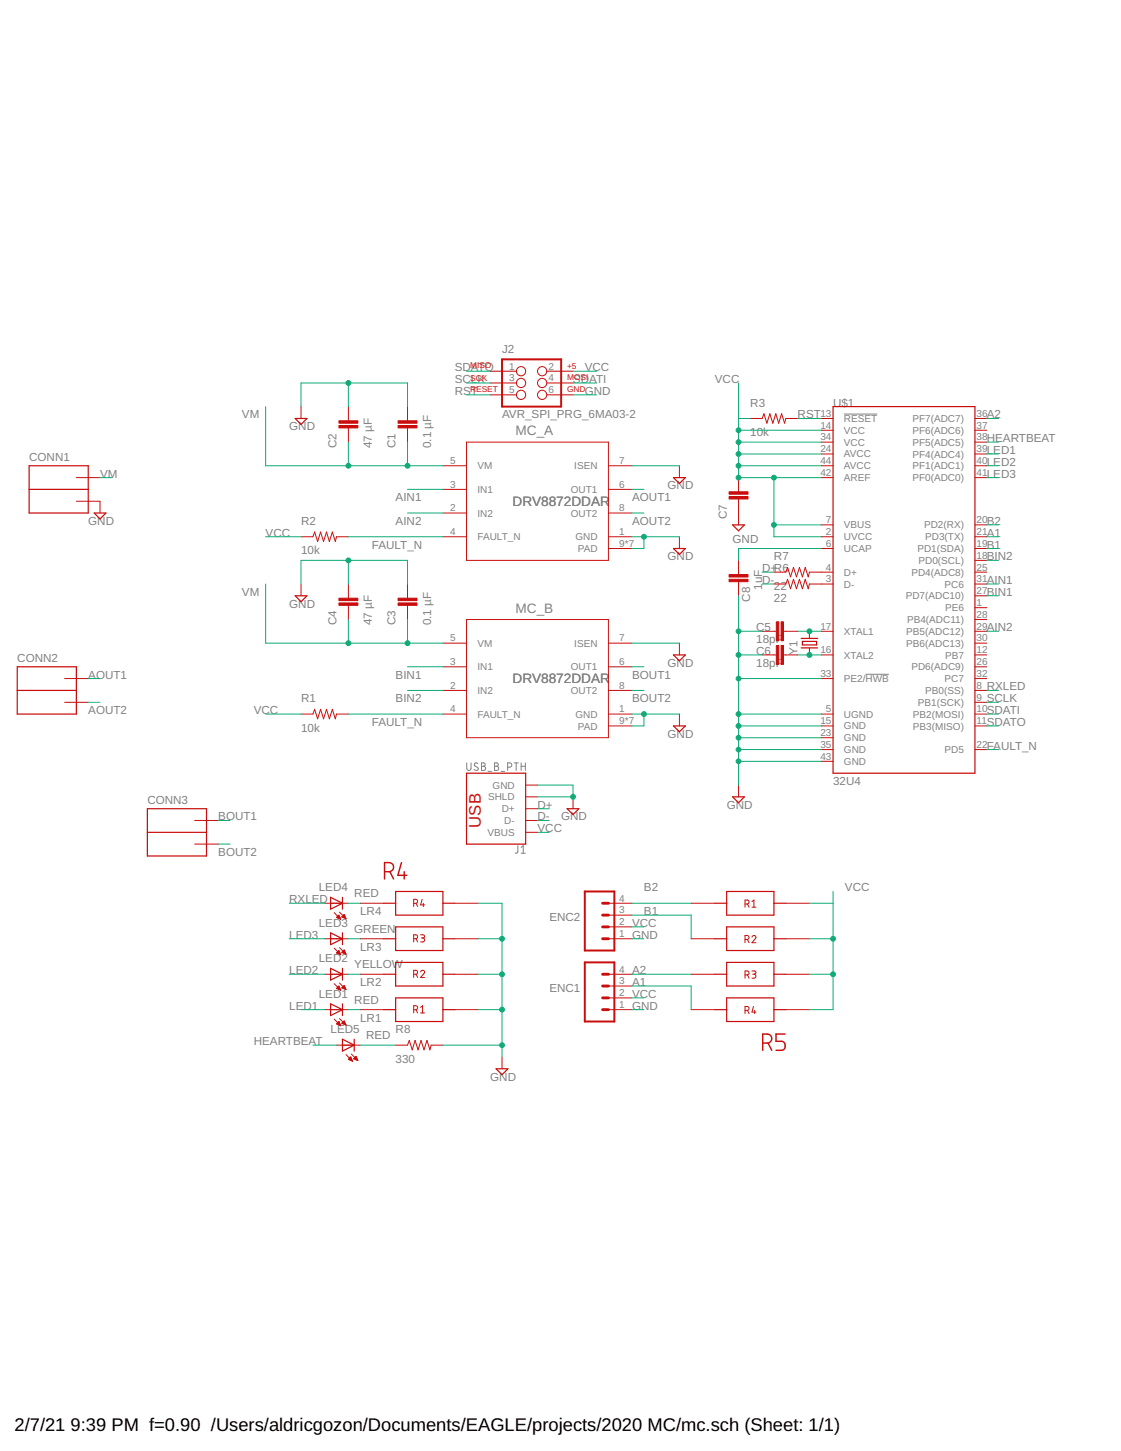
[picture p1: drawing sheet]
<svg xmlns="http://www.w3.org/2000/svg" width="216mm" height="279mm" viewBox="0 0 216 279" stroke-linecap="round" stroke-linejoin="round" font-family="sans-serif">
<g fill="none" stroke="#808080" stroke-width=".19">
<path d="M162.5 79.7h6.5M166.7 129.8h4.5M89.9 146.9v1.1a.41 .41 0 0 0 .4 .4 .41 .41 0 0 0 .4-.4v-1.1M92 147a.37 .37 0 0 0-.5-.1 .37 .37 0 0 0-.1 .5l.6 .4a.4 .4 0 0 1-.1 .6 .4 .4 0 0 1-.6-.2M92.7 146.9l.7 .1 .1 .3-.4 .3a.4 .4 0 0 1 .4 .4 .4 .4 0 0 1-.4 .4h-.4zM92.7 147.6h.4M94 148.5h.7M95.2 146.9l.7 .1 .1 .3-.3 .3a.4 .4 0 0 1 .4 .4 .4 .4 0 0 1-.4 .4h-.5zM95.2 147.6h.5M96.5 148.5h.7M97.8 147.7h.4a.41 .41 0 0 0 .4-.4 .41 .41 0 0 0-.4-.4h-.4v1.5M99 146.9h.8"/>
<path d="M99.4 146.9v1.5M100.4 147.6h.8M100.4 146.9v1.5M101.2 146.9v1.5M99.7 162.8v1.3l-.4 .2M100.4 164.3h.8M100.4 163.2l.4-.4v1.5"/>
</g>
<g fill="none" stroke="#c90d0c" stroke-width=".19">
<path d="M58 78.3v2.3M67.1 78.3v2.7M78.5 78.3v2.7M94.4 71.5h5.1M94.4 73.7h5.1M94.4 76h5.1M105.3 71.5h5.1M105.3 73.7h5.1M105.3 76h5.1M14.7 96.5h4.6v2.3M14.7 92h4.6M67.1 82.4v2.7"/>
<path d="M78.5 82.4v2.7M85.3 98.8h4.6M85.3 94.2h4.6M85.3 89.7h4.6M89.9 85.1h27.3v22.8h-27.3zM117.2 98.8h4.5M117.2 94.2h4.5M117.2 89.7h4.5M130.9 89.7v2.3M142.2 92v2.7M142.2 96.1v5M144.5 80.6h2.3l.3-.9 .6 1.8 .6-1.8 .5 1.8 .6-1.8 .6 1.8 .5-1.8 .6 1.8 .2-.9h2.3"/>
<path d="M158.2 89.7h2.2M158.2 85.1h2.2M158.2 80.6h2.2M158.2 92h2.2M158.2 87.4h2.2M158.2 82.8h2.2M187.8 89.7h2.3M187.8 85.1h2.3M187.8 80.6h2.3M187.8 92h2.3M187.8 87.4h2.3M187.8 82.8h2.3"/>
<path d="M58 103.4h2.3l.3-1 .6 1.9 .5-1.9 .6 1.9 .6-1.9 .5 1.9 .6-1.9 .6 1.9 .2-.9h2.3M58 112.5v2.2M67.1 112.5v2.7M67.1 116.5v2.8M78.5 112.5v2.7M78.5 116.5v2.8M85.3 103.4h4.6M89.9 119.3h27.3v22.7h-27.3zM117.2 103.4h4.5M117.2 105.6h4.5M130.9 103.4v2.2M142.2 107.9v2.7"/>
<path d="M142.2 112v2.7M149.1 112.5h2.2l.4-1 .6 1.9 .5-1.9 .6 1.9 .6-1.9 .5 1.9 .6-1.9 .6 1.9 .2-.9h4.5M149.1 110.2h2.2l.4-.9 .6 1.8 .5-1.8 .6 1.8 .6-1.8 .5 1.8 .6-1.8 .6 1.8 .2-.9h4.5M158.2 103.4h2.2M158.2 105.6h2.2M158.2 101.1h2.2M187.8 103.4h2.3M187.8 105.6h2.3M187.8 107.9h2.3M187.8 119.3h2.3M187.8 112.5h2.3M187.8 110.2h2.3"/>
<path d="M187.8 101.1h2.3M187.8 114.7h2.3M187.8 117h2.3M12.4 130.7h4.6M12.4 135.2h4.6M58 137.5h2.3l.3-.9 .6 1.8 .5-1.8 .6 1.8 .6-1.8 .5 1.8 .6-1.8 .6 1.8 .2-.9h2.3M85.3 137.5h4.6M85.3 132.9h4.6M85.3 128.4h4.6M85.3 123.8h4.6M117.2 137.5h4.5M117.2 132.9h4.5"/>
<path d="M117.2 128.4h4.5M117.2 123.8h4.5M117.2 139.8h4.5M130.9 123.8v2.3M130.9 137.5v2.3M146.8 121.6h2.7M146.8 126.1h2.7M150.9 121.6h2.7M150.9 126.1h2.7M155.9 121.6v1.3M155.9 124.8v1.3M158.2 137.5h2.2"/>
<path d="M158.2 139.8h2.2M158.2 121.6h2.2M158.2 126.1h2.2M158.2 130.7h2.2M187.8 137.5h2.3M187.8 132.9h2.3M187.8 128.4h2.3M187.8 123.8h2.3M187.8 139.8h2.3M187.8 121.6h2.3M187.8 126.1h2.3M187.8 130.7h2.3"/>
<path d="M187.8 135.2h2.3M37.5 158h4.5M101.2 155.7h2.3M101.2 158h2.3M101.2 151.2h2.3M101.2 153.4h2.3M110.4 153.4v2.3M142.2 151.2v2.2M158.2 142h2.2M158.2 144.3h2.2M158.2 146.6h2.2M187.8 144.3h2.3"/>
<path d="M37.5 162.5h4.5M62.5 173.9h4.6M64.4 175.7l1.2 1.3M64.8 176.7l.5-.5 .3 .8zM64.9 176.6h.5M64.9 176.7h.6M65 176.5h.4M65.1 176.4h.2M65.2 176.8h.3M65.2 176.3h.1M65.4 175.6l1.2 1.3M65.4 176.9h.2"/>
<path d="M65.8 176.6l.5-.5 .3 .8zM65.9 176.5h.6M66 176.6h.5M66 176.4h.4M66.1 176.3h.3M66.2 176.7h.3M66.2 176.2h.1M66.5 176.8h.1M69.4 173.9h4.5M79.7 173.9h.4a.39 .39 0 0 0 .3-.3 .39 .39 0 0 0-.3-.4h-.4v1.4M80.1 173.9l.3 .7M81.3 173.2l-.3 1h.8"/>
<path d="M81.5 173.9v.7M87.6 173.9h4.5M101.2 160.3h2.3M117.2 173.9h4.5M117.2 178.5h4.5M117.2 176.2h4.5M133.1 173.9h4.6M143.5 174.1h.4a.38 .38 0 0 0 .4-.4 .38 .38 0 0 0-.4-.4h-.4v1.4M144 174.1l.3 .6M144.8 173.6l.4-.3v1.4M144.8 174.7h.8M151.3 173.9h4.6"/>
<path d="M62.5 194.4h4.6M62.5 187.6h4.6M62.5 180.8h4.6M64.4 196.2l1.2 1.3M64.4 189.4l1.2 1.3M64.4 182.6l1.2 1.2M64.8 197.1l.5-.4 .3 .8zM64.8 190.3l.5-.4 .3 .8zM64.8 183.5l.5-.5 .3 .8zM64.8 197.2h.7M64.9 190.4h.6M64.9 183.4h.5"/>
<path d="M64.9 190.2h.5M64.9 183.5h.6M64.9 197.1h.5M65 183.3h.4M65 190.1h.4M65 197h.4M65.1 197.3h.4M65.1 183.2h.2M65.1 190.5h.4M65.1 190h.2M65.1 196.8h.2M65.1 183.6h.4"/>
<path d="M65.2 183.1h.1M65.2 189.9h.1M65.2 196.7h.1M65.3 197.4h.3M65.3 190.6h.3M65.4 196.1l1.2 1.3M65.4 189.3l1.2 1.2M65.4 182.5l1.2 1.2M65.4 183.7h.2M65.6 197.5h.1M65.6 190.7h.1M65.8 197l.5-.4 .3 .8z"/>
<path d="M65.8 190.2l.5-.4 .3 .7zM65.8 183.4l.5-.5 .3 .8zM65.9 197.1h.6M65.9 183.3h.6M65.9 190.2h.6M65.9 190.1h.6M65.9 197h.5M65.9 183.4h.6M66 183.2h.4M66 190h.4M66 196.8h.4M66.1 183.1h.3"/>
<path d="M66.1 197.2h.4M66.1 189.9h.3M66.1 196.7h.3M66.1 190.4h.4M66.2 183.5h.3M66.2 183h.1M66.2 189.8h.1M66.3 196.6h.1M66.4 197.3h.2M66.4 190.5h.2M66.4 183.6h.2M66.6 197.4h.1"/>
<path d="M69.4 194.4h4.5M69.4 187.6h4.5M69.4 180.8h4.5M79.7 194.4h.4a.39 .39 0 0 0 .3-.4 .39 .39 0 0 0-.3-.3h-.4v1.4M79.7 187.6h.4a.38 .38 0 0 0 .3-.4 .38 .38 0 0 0-.3-.4h-.4v1.4M79.7 180.8h.4a.38 .38 0 0 0 .3-.4 .38 .38 0 0 0-.3-.4h-.4v1.4M80.1 194.4l.3 .7M80.1 187.6l.3 .6M80.1 180.8l.3 .6M81 187.1a.38 .38 0 0 1 .5-.2 .38 .38 0 0 1 .2 .6l-.7 .7h.8M81 180h.6l.2 .2-.2 .4h-.4M81 194l.4-.3v1.4"/>
<path d="M81 195.1h.8M81.4 180.6a.38 .38 0 0 1 .4 .4 .38 .38 0 0 1-.4 .4h-.4M87.6 194.4h4.5M87.6 187.6h4.5M87.6 180.8h4.5M117.2 194.4h4.5M117.2 187.6h4.5M117.2 180.8h4.5M117.2 192.2h4.5M117.2 189.9h4.5M133.1 194.4h4.6M133.1 187.6h4.6"/>
<path d="M133.1 180.8h4.6M143.5 180.9h.4a.39 .39 0 0 0 .4-.4 .39 .39 0 0 0-.4-.4h-.4v1.4M143.5 187.7h.4a.38 .38 0 0 0 .4-.4 .38 .38 0 0 0-.4-.3h-.4v1.4M143.5 194.6h.4a.38 .38 0 0 0 .4-.4 .38 .38 0 0 0-.4-.4h-.4v1.4M144 180.9l.3 .6M144 187.7l.3 .7M144 194.6l.3 .6M144.8 180.4a.37 .37 0 0 1 .5-.2 .37 .37 0 0 1 .2 .5l-.7 .8h.8M144.8 187h.6l.2 .2-.2 .4h-.4M145.1 193.8l-.3 1.1h.8M145.2 187.6a.39 .39 0 0 1 .4 .4 .39 .39 0 0 1-.4 .4h-.4M145.4 194.6v.6"/>
<path d="M151.3 194.4h4.6M151.3 187.6h4.6M151.3 180.8h4.6M64.8 201.3h4.6M66.6 203.1l1.3 1.2M67.1 204l.8 .3M67.1 204l.4-.5 .4 .8M67.1 204h.6M67.2 203.9h.5M67.3 204.1h.5M67.3 203.8h.3M67.4 203.7h.2"/>
<path d="M67.5 203.6h.1M67.6 204.2h.2M67.7 203l1.2 1.2M67.8 204.3h.1M68.1 203.9h.7M68.1 203.9l.8 .3M68.1 203.9l.5-.5 .3 .8M68.2 203.8h.5M68.3 203.7h.4M68.4 204h.4M68.4 203.6h.2M68.5 203.5h.1"/>
<path d="M68.6 204.1h.3M68.9 204.2h.1M76.2 201.3h2.3l.3-1 .6 1.9 .5-1.9 .6 1.9 .6-1.9 .6 1.9 .5-1.9 .6 1.9 .2-.9h2.3M96.7 203.5v2.3"/>
<circle cx="100.4" cy="73.7" r=".89"/>
<circle cx="100.4" cy="71.5" r=".89"/>
<circle cx="100.4" cy="76" r=".89"/>
<circle cx="104.4" cy="71.5" r=".89"/>
<circle cx="104.4" cy="76" r=".89"/>
<circle cx="104.4" cy="73.7" r=".89"/>
</g>
<g fill="none" stroke="#c90d0c" stroke-width=".23">
<path d="M160.4 78.3h27.4v70.6h-27.4zM5.6 89.7h11.4v9.1h-11.4zM5.6 94.2h11.4M18.1 98.8h2.3l-1.1 1.1zM56.9 80.6h2.2l-1.1 1.1zM129.7 92h2.3l-1.1 1.1zM56.9 114.7h2.2l-1.1 1.2zM129.7 105.6h2.3l-1.1 1.2zM141.1 101.1h2.3l-1.2 1.1zM3.3 128.4h11.4v9.1h-11.4zM3.3 132.9h11.4M129.7 126.1h2.3l-1.1 1.2z"/>
<path d="M129.7 139.8h2.3l-1.1 1.1zM154.3 122.9h3.2M154.3 124.8h3.2M154.5 123.5h2.8v.7h-2.8zM28.4 155.7h11.4v9.1h-11.4zM89.9 148.9h11.3v13.6h-11.3zM109.2 155.7h2.3l-1.1 1.1zM141.1 153.4h2.3l-1.2 1.2zM28.4 160.3h11.4M63.7 172.8l2.3 1.1-2.3 1.2zM63.7 179.6l2.3 1.2-2.3 1.1zM66 172.8v2.3"/>
<path d="M66 179.6v2.3M73.9 173.9h2.3M76.2 171.7h9.1v4.5h-9.1zM76.2 178.5h9.1v4.5h-9.1zM85.3 173.9h2.3M137.7 173.9h2.3M140 178.5h9.1v4.5h-9.1zM140 171.7h9.1v4.5h-9.1zM149.1 173.9h2.2M63.7 193.3l2.3 1.1-2.3 1.2zM63.7 186.5l2.3 1.1-2.3 1.1zM66 186.5v2.2"/>
<path d="M66 193.3v2.3M73.9 194.4h2.3M73.9 187.6h2.3M73.9 180.8h2.3M76.2 185.3h9.1v4.6h-9.1zM76.2 192.2h9.1v4.5h-9.1zM85.3 194.4h2.3M85.3 187.6h2.3M85.3 180.8h2.3M137.7 194.4h2.3M137.7 187.6h2.3M137.7 180.8h2.3"/>
<path d="M140 192.2h9.1v4.5h-9.1zM140 185.3h9.1v4.6h-9.1zM149.1 194.4h2.2M149.1 187.6h2.2M149.1 180.8h2.2M66 200.1l2.2 1.2-2.2 1.1zM68.2 200.1v2.3M95.5 205.8h2.3l-1.1 1.1z"/>
</g>
<g fill="#c90d0c" stroke="#c90d0c" stroke-width=".19">
<path d="M76.7 81h3.6v.5h-3.6z"/>
<path d="M76.7 81.9h3.6v.5h-3.6z"/>
<path d="M65.3 81h3.6v.5h-3.6z"/>
<path d="M65.3 81.9h3.6v.5h-3.6z"/>
<path d="M76.7 115.2h3.6v.5h-3.6z"/>
<path d="M76.7 116.1h3.6v.5h-3.6z"/>
<path d="M65.3 115.2h3.6v.5h-3.6z"/>
<path d="M65.3 116.1h3.6v.5h-3.6z"/>
<path d="M150.4 119.7h.5v3.7h-.5z"/>
<path d="M149.5 119.7h.5v3.7h-.5z"/>
<path d="M150.4 124.3h.5v3.6h-.5z"/>
<path d="M149.5 124.3h.5v3.6h-.5z"/>
<path d="M140.4 94.7h3.7v.5h-3.7z"/>
<path d="M140.4 95.6h3.7v.5h-3.7z"/>
<path d="M140.4 110.6h3.7v.5h-3.7z"/>
<path d="M140.4 111.5h3.7v.5h-3.7z"/>
</g>
<path d="M74.1 167.9h.8a.88 .88 0 0 0 .9-.9 .88 .88 0 0 0-.9-.9h-.8v3.1M75.1 167.9l.7 1.3M77.3 166.1l-.7 2.5h1.8M77.9 167.9v1.3M151.2 199.1h-1.7v1.4h1a.88 .88 0 0 1 .7 .9 .88 .88 0 0 1-.7 .8h-1M146.9 200.9h.9a.87 .87 0 0 0 .8-.9 .87 .87 0 0 0-.8-.9h-.9v3.1M147.9 200.9l.7 1.3" fill="none" stroke="#c90d0c" stroke-width=".28"/>
<path d="M96.7 69.2h11.4v9.1h-11.4zM112.6 171.7h5.7v11.3h-5.7zM112.6 185.3h5.7v11.4h-5.7z" fill="none" stroke="#c90d0c" stroke-width=".38"/>
<path d="M116.1 176.2h1.1M116.1 178.5h1.1M116.1 173.9h1.1M116.1 180.8h1.1M116.1 189.9h1.1M116.1 192.2h1.1M116.1 194.4h1.1M116.1 187.6h1.1" fill="none" stroke="#c90d0c" stroke-width=".55"/>
<g fill="none" stroke="#0dab76" stroke-width=".19">
<path d="M51.2 78.3v11.4h34.1M58 78.3v-4.6h20.5v4.6M67.1 73.7v4.6M89.9 73.7h4.5M89.9 76h4.5M89.9 71.5h4.5M110.4 73.7h4.5M110.4 76h4.5M110.4 71.5h4.5M142.2 73.7v18.3h16M19.3 92h2.2M67.1 85.1v4.6"/>
<path d="M78.5 85.1v4.6M78.5 94.2h6.8M78.5 98.8h6.8M121.7 89.7h9.2M121.7 94.2h2.3M121.7 98.8h2.3M142.2 89.7h16M142.2 80.6h2.3M142.2 82.8h16M142.2 85.1h16M142.2 87.4h16M149.1 92v11.4h9.1"/>
<path d="M153.6 80.6h4.6M190.1 89.7h2.2M190.1 92h2.2M190.1 80.6h2.2M190.1 85.1h2.2M190.1 87.4h2.2M51.2 103.4h6.8M51.2 112.5v11.3h34.1M58 112.5v-4.6h20.5v4.6M67.1 103.4h18.2M67.1 107.9v4.6M67.1 119.3v4.5"/>
<path d="M78.5 119.3v4.5M121.7 103.4h9.2M124 103.4v2.2h-2.3M142.2 114.7v36.5M146.8 112.5h2.3M146.8 110.2h2.3M149.1 101.1h9.1M158.2 105.6h-16v2.3M190.1 103.4h2.2M190.1 105.6h2.2M190.1 107.9h2.2M190.1 101.1h2.2"/>
<path d="M190.1 112.5h2.2M190.1 114.7h2.2M17 130.7h2.3M17 135.2h2.3M51.2 137.5h6.8M67.1 137.5h18.2M78.5 128.4h6.8M78.5 132.9h6.8M121.7 137.5h9.2M121.7 123.8h9.2M121.7 128.4h2.3M121.7 132.9h2.3"/>
<path d="M124 137.5v2.3h-2.3M142.2 137.5h16M142.2 139.8h16M142.2 121.6h4.6M142.2 126.1h4.6M142.2 130.7h16M153.6 121.6h4.6M153.6 126.1h4.6M190.1 137.5h2.2M190.1 139.8h2.2M190.1 121.6h2.2M190.1 132.9h2.2"/>
<path d="M190.1 135.2h2.2M42 158h2.3M103.5 151.2h6.9v2.2h-6.9M103.5 158h2.3M103.5 155.7h2.3M142.2 142h16M142.2 144.3h16M142.2 146.6h16M190.1 144.3h2.2M42 162.5h2.3M55.7 173.9h6.8M67.1 173.9h2.3"/>
<path d="M92.1 173.9h4.6v29.6M103.5 160.3h2.3M121.7 173.9h11.4M121.7 178.5h2.3M121.7 176.2h11.4v4.6M155.9 173.9h4.5M160.4 171.7v22.7h-4.5M55.7 180.8h6.8M55.7 187.6h6.8M58 194.4h4.5M67.1 180.8h2.3M67.1 187.6h2.3"/>
<path d="M67.1 194.4h2.3M92.1 180.8h4.6M92.1 187.6h4.6M92.1 194.4h4.6M121.7 180.8h2.3M121.7 187.6h11.4M121.7 194.4h2.3M121.7 192.2h2.3M121.7 189.9h11.4v4.5M155.9 180.8h4.5M155.9 187.6h4.5M60.3 201.3h4.5"/>
<path d="M69.4 201.3h6.8M85.3 201.3h11.4"/>
</g>
<g fill="#0dab76" stroke="#0dab76" stroke-width=".19">
<circle cx="124" cy="103.4" r=".47"/>
<circle cx="67.1" cy="73.7" r=".47"/>
<circle cx="124" cy="137.5" r=".47"/>
<circle cx="67.1" cy="107.9" r=".47"/>
<circle cx="96.7" cy="180.8" r=".47"/>
<circle cx="96.7" cy="187.6" r=".47"/>
<circle cx="96.7" cy="194.4" r=".47"/>
<circle cx="96.7" cy="201.3" r=".47"/>
<circle cx="110.4" cy="153.4" r=".47"/>
<circle cx="142.2" cy="121.6" r=".47"/>
<circle cx="142.2" cy="126.1" r=".47"/>
<circle cx="142.2" cy="137.5" r=".47"/>
<circle cx="142.2" cy="139.8" r=".47"/>
<circle cx="142.2" cy="142" r=".47"/>
<circle cx="142.2" cy="144.3" r=".47"/>
<circle cx="142.2" cy="146.6" r=".47"/>
<circle cx="142.2" cy="130.7" r=".47"/>
<circle cx="142.2" cy="82.8" r=".47"/>
<circle cx="142.2" cy="85.1" r=".47"/>
<circle cx="142.2" cy="87.4" r=".47"/>
<circle cx="142.2" cy="89.7" r=".47"/>
<circle cx="142.2" cy="92" r=".47"/>
<circle cx="149.1" cy="92" r=".47"/>
<circle cx="149.1" cy="101.1" r=".47"/>
<circle cx="160.4" cy="180.8" r=".47"/>
<circle cx="160.4" cy="187.6" r=".47"/>
<circle cx="78.5" cy="123.8" r=".47"/>
<circle cx="67.1" cy="123.8" r=".47"/>
<circle cx="78.5" cy="89.7" r=".47"/>
<circle cx="67.1" cy="89.7" r=".47"/>
<circle cx="155.9" cy="121.6" r=".47"/>
<circle cx="155.9" cy="126.1" r=".47"/>
</g>
<g font-size="3.5">
<text x="2.8" y="275.6">2/7/21</text>
<text x="13.6" y="275.6">9:39 PM f=0.90 /Users/aldricgozon/Documents/EAGLE/projects/2020 MC/mc.sch (Sheet: 1/1)</text>
</g>
<text font-size="3.2" fill="#c90d0c" x="92.6" y="159.4" transform="rotate(-90 92.6 159.4)">USB</text>
<g font-size="2.6" fill="#808080">
<text x="99.3" y="83.8">MC_A</text>
<text x="98.7" y="97.5">DRV8872DDAR</text>
<text x="99.3" y="117.9">MC_B</text>
<text x="98.7" y="131.6">DRV8872DDAR</text>
</g>
<g font-size="2.2" fill="#808080">
<text x="87.6" y="71.5">SDATO</text>
<text x="96.7" y="68.1">J2</text>
<text x="112.6" y="71.5">VCC</text>
<text x="87.6" y="76">RST</text>
<text x="87.6" y="73.7">SCLK</text>
<text x="110.4" y="73.7">SDATI</text>
<text x="112.6" y="76">GND</text>
<text x="137.7" y="73.7">VCC</text>
<text x="46.6" y="80.6">VM</text>
<text x="55.7" y="82.9">GND</text>
<text x="96.7" y="80.6">AVR_SPI_PRG_6MA03-2</text>
<text x="144.5" y="84">10k</text>
<text x="144.5" y="78.3">R3</text>
<text x="153.6" y="80.6">RST</text>
<text x="160.4" y="78.3">U$1</text>
<text x="190.1" y="80.6">A2</text>
<text x="5.6" y="88.8">CONN1</text>
<text x="64.8" y="86.3" transform="rotate(-90 64.8 86.3)">C2</text>
<text x="71.6" y="86.3" transform="rotate(-90 71.6 86.3)">47 µF</text>
<text x="76.2" y="86.3" transform="rotate(-90 76.2 86.3)">C1</text>
<text x="83" y="86.3" transform="rotate(-90 83 86.3)">0.1 µF</text>
<text x="190.1" y="89.7">LED2</text>
<text x="190.1" y="87.4">LED1</text>
<text x="190.1" y="85.1">HEARTBEAT</text>
<text x="19.3" y="92">VM</text>
<text x="128.6" y="94.2">GND</text>
<text x="190.1" y="92">LED3</text>
<text x="17" y="101.1">GND</text>
<text x="58" y="101.1">R2</text>
<text x="76.2" y="96.5">AIN1</text>
<text x="76.2" y="101.1">AIN2</text>
<text x="121.7" y="96.5">AOUT1</text>
<text x="121.7" y="101.1">AOUT2</text>
<text x="140" y="99.9" transform="rotate(-90 140 99.9)">C7</text>
<text x="190.1" y="101.1">B2</text>
<text x="51.2" y="103.3">VCC</text>
<text x="58" y="106.8">10k</text>
<text x="71.6" y="105.6">FAULT_N</text>
<text x="128.6" y="107.9">GND</text>
<text x="141.1" y="104.5">GND</text>
<text x="149.1" y="107.9">R7</text>
<text x="190.1" y="107.9">BIN2</text>
<text x="190.1" y="105.6">B1</text>
<text x="190.1" y="103.3">A1</text>
<text x="146.8" y="113.6" transform="rotate(-90 146.8 113.6)">1uF</text>
<text x="146.8" y="110.2">D+R6</text>
<text x="146.8" y="112.5">D-</text>
<text x="149.1" y="113.6">22</text>
<text x="190.1" y="112.5">AIN1</text>
<text x="46.6" y="114.7">VM</text>
<text x="55.7" y="117">GND</text>
<text x="144.5" y="115.9" transform="rotate(-90 144.5 115.9)">C8</text>
<text x="149.1" y="115.9">22</text>
<text x="190.1" y="114.7">BIN1</text>
<text x="64.8" y="120.4" transform="rotate(-90 64.8 120.4)">C4</text>
<text x="71.6" y="120.4" transform="rotate(-90 71.6 120.4)">47 µF</text>
<text x="76.2" y="120.4" transform="rotate(-90 76.2 120.4)">C3</text>
<text x="83" y="120.4" transform="rotate(-90 83 120.4)">0.1 µF</text>
<text x="145.6" y="123.8">18pF</text>
<text x="145.6" y="121.6">C5</text>
<text x="190.1" y="121.6">AIN2</text>
<text x="3.3" y="127.5">CONN2</text>
<text x="17" y="130.7">AOUT1</text>
<text x="76.2" y="130.7">BIN1</text>
<text x="121.7" y="130.7">BOUT1</text>
<text x="128.6" y="128.4">GND</text>
<text x="145.6" y="128.4">18pF</text>
<text x="145.6" y="126.1">C6</text>
<text x="153.6" y="126.1" transform="rotate(-90 153.6 126.1)">Y1</text>
<text x="17" y="137.5">AOUT2</text>
<text x="48.9" y="137.5">VCC</text>
<text x="58" y="135.2">R1</text>
<text x="76.2" y="135.2">BIN2</text>
<text x="121.7" y="135.2">BOUT2</text>
<text x="190.1" y="132.9">RXLED</text>
<text x="190.1" y="135.2">SCLK</text>
<text x="190.1" y="137.5">SDATI</text>
<text x="58" y="140.9">10k</text>
<text x="71.6" y="139.8">FAULT_N</text>
<text x="128.6" y="142.1">GND</text>
<text x="190.1" y="139.8">SDATO</text>
<text x="190.1" y="144.3">FAULT_N</text>
<text x="28.4" y="154.8">CONN3</text>
<text x="103.5" y="155.7">D+</text>
<text x="140" y="155.7">GND</text>
<text x="160.4" y="151.2">32U4</text>
<text x="42" y="158">BOUT1</text>
<text x="103.5" y="160.3">VCC</text>
<text x="103.5" y="158">D-</text>
<text x="108.1" y="158">GND</text>
<text x="42" y="164.8">BOUT2</text>
<text x="55.7" y="173.9">RXLED</text>
<text x="61.4" y="171.7">LED4</text>
<text x="68.2" y="172.8">RED</text>
<text x="124" y="171.7">B2</text>
<text x="162.7" y="171.7">VCC</text>
<text x="61.4" y="178.5">LED3</text>
<text x="68.2" y="179.6">GREEN</text>
<text x="69.4" y="176.2">LR4</text>
<text x="105.8" y="177.3">ENC2</text>
<text x="121.7" y="178.5">VCC</text>
<text x="124" y="176.2">B1</text>
<text x="55.7" y="180.8">LED3</text>
<text x="61.4" y="185.3">LED2</text>
<text x="69.4" y="183">LR3</text>
<text x="121.7" y="180.8">GND</text>
<text x="55.7" y="187.6">LED2</text>
<text x="68.2" y="186.5">YELLOW</text>
<text x="69.4" y="189.9">LR2</text>
<text x="105.8" y="191">ENC1</text>
<text x="121.7" y="189.9">A1</text>
<text x="121.7" y="187.6">A2</text>
<text x="55.7" y="194.4">LED1</text>
<text x="61.4" y="192.1">LED1</text>
<text x="68.2" y="193.3">RED</text>
<text x="69.4" y="196.7">LR1</text>
<text x="121.7" y="194.4">GND</text>
<text x="121.7" y="192.1">VCC</text>
<text x="48.9" y="201.3">HEARTBEAT</text>
<text x="63.7" y="199">LED5</text>
<text x="70.5" y="200.1">RED</text>
<text x="76.2" y="199">R8</text>
<text x="76.2" y="204.7">330</text>
<text x="94.4" y="208.1">GND</text>
</g>
<g font-size="1.9" fill="#808080">
<text x="98.1" y="71.2">1</text>
<text x="105.6" y="71.2">2</text>
<text x="98.1" y="73.4">3</text>
<text x="98.1" y="75.7">5</text>
<text x="105.6" y="73.4">4</text>
<text x="105.6" y="75.7">6</text>
<text x="158" y="80.3">13</text>
<text x="158" y="82.5">14</text>
<text x="162.5" y="81.3">RESET</text>
<text x="162.5" y="83.5">VCC</text>
<text x="175.7" y="83.5">PF6(ADC6)</text>
<text x="175.7" y="81.3">PF7(ADC7)</text>
<text x="188.1" y="82.5">37</text>
<text x="188.1" y="80.3">36</text>
<text x="86.7" y="89.4">5</text>
<text x="119.3" y="89.4">7</text>
<text x="158" y="87.1">24</text>
<text x="158" y="89.4">44</text>
<text x="158" y="84.8">34</text>
<text x="162.5" y="88.1">AVCC</text>
<text x="162.5" y="85.8">VCC</text>
<text x="175.7" y="88.1">PF4(ADC4)</text>
<text x="175.7" y="85.8">PF5(ADC5)</text>
<text x="188.1" y="89.4">40</text>
<text x="188.1" y="87.1">39</text>
<text x="188.1" y="84.8">38</text>
<text x="86.7" y="93.9">3</text>
<text x="92" y="94.9">IN1</text>
<text x="92" y="90.4">VM</text>
<text x="109.9" y="94.9">OUT1</text>
<text x="110.6" y="90.4">ISEN</text>
<text x="119.3" y="93.9">6</text>
<text x="158" y="91.6">42</text>
<text x="162.5" y="92.6">AREF</text>
<text x="162.5" y="90.4">AVCC</text>
<text x="175.7" y="92.7">PF0(ADC0)</text>
<text x="175.7" y="90.4">PF1(ADC1)</text>
<text x="188.1" y="91.6">41</text>
<text x="86.7" y="98.5">2</text>
<text x="92" y="99.5">IN2</text>
<text x="109.9" y="99.5">OUT2</text>
<text x="119.3" y="98.5">8</text>
<text x="159.1" y="100.8">7</text>
<text x="162.5" y="101.8">VBUS</text>
<text x="178" y="101.8">PD2(RX)</text>
<text x="188.1" y="100.8">20</text>
<text x="86.7" y="103">4</text>
<text x="92" y="104">FAULT_N</text>
<text x="110.8" y="104">GND</text>
<text x="111.3" y="106.3">PAD</text>
<text x="119.3" y="103">1</text>
<text x="119.3" y="105.3">9*7</text>
<text x="159.1" y="105.3">6</text>
<text x="159.1" y="103">2</text>
<text x="162.5" y="106.3">UCAP</text>
<text x="162.5" y="104">UVCC</text>
<text x="176.7" y="106.3">PD1(SDA)</text>
<text x="178.2" y="104">PD3(TX)</text>
<text x="188.1" y="107.6">18</text>
<text x="188.1" y="105.3">19</text>
<text x="188.1" y="103">21</text>
<text x="159.1" y="109.9">4</text>
<text x="159.1" y="112.1">3</text>
<text x="162.5" y="110.9">D+</text>
<text x="162.5" y="113.1">D-</text>
<text x="175.5" y="110.9">PD4(ADC8)</text>
<text x="176.9" y="108.6">PD0(SCL)</text>
<text x="181.9" y="113.1">PC6</text>
<text x="188.1" y="112.1">31</text>
<text x="188.1" y="109.9">25</text>
<text x="174.4" y="115.4">PD7(ADC10)</text>
<text x="174.7" y="120">PB4(ADC11)</text>
<text x="182" y="117.7">PE6</text>
<text x="188.1" y="119">28</text>
<text x="188.1" y="114.4">27</text>
<text x="188.1" y="116.7">1</text>
<text x="86.7" y="123.5">5</text>
<text x="92" y="124.5">VM</text>
<text x="110.6" y="124.5">ISEN</text>
<text x="119.3" y="123.5">7</text>
<text x="158" y="121.2">17</text>
<text x="158" y="125.8">16</text>
<text x="162.5" y="122.2">XTAL1</text>
<text x="174.5" y="122.3">PB5(ADC12)</text>
<text x="174.5" y="124.5">PB6(ADC13)</text>
<text x="188.1" y="121.2">29</text>
<text x="188.1" y="123.5">30</text>
<text x="188.1" y="125.8">12</text>
<text x="86.7" y="128.1">3</text>
<text x="92" y="129.1">IN1</text>
<text x="109.9" y="129.1">OUT1</text>
<text x="119.3" y="128.1">6</text>
<text x="158" y="130.4">33</text>
<text x="162.5" y="131.4">PE2/HWB</text>
<text x="162.5" y="126.8">XTAL2</text>
<text x="175.5" y="129.1">PD6(ADC9)</text>
<text x="181.9" y="131.4">PC7</text>
<text x="182" y="126.8">PB7</text>
<text x="188.1" y="130.4">32</text>
<text x="188.1" y="128.1">26</text>
<text x="86.7" y="132.6">2</text>
<text x="86.7" y="137.2">4</text>
<text x="92" y="133.6">IN2</text>
<text x="109.9" y="133.6">OUT2</text>
<text x="119.3" y="137.2">1</text>
<text x="119.3" y="132.6">8</text>
<text x="159.1" y="137.2">5</text>
<text x="176.8" y="135.9">PB1(SCK)</text>
<text x="178.2" y="133.6">PB0(SS)</text>
<text x="188.1" y="132.6">8</text>
<text x="188.1" y="134.9">9</text>
<text x="188.1" y="137.2">10</text>
<text x="92" y="138.2">FAULT_N</text>
<text x="110.8" y="138.2">GND</text>
<text x="111.3" y="140.5">PAD</text>
<text x="119.3" y="139.5">9*7</text>
<text x="158" y="139.5">15</text>
<text x="158" y="141.7">23</text>
<text x="162.5" y="140.5">GND</text>
<text x="162.5" y="142.7">GND</text>
<text x="162.5" y="138.2">UGND</text>
<text x="175.8" y="138.2">PB2(MOSI)</text>
<text x="175.8" y="140.5">PB3(MISO)</text>
<text x="188.1" y="139.5">11</text>
<text x="158" y="144">35</text>
<text x="158" y="146.3">43</text>
<text x="162.5" y="145">GND</text>
<text x="162.5" y="147.3">GND</text>
<text x="181.9" y="145">PD5</text>
<text x="188.1" y="144">22</text>
<text x="94" y="154.1">SHLD</text>
<text x="94.9" y="151.9">GND</text>
<text x="93.9" y="161">VBUS</text>
<text x="96.6" y="156.4">D+</text>
<text x="97.1" y="158.7">D-</text>
<text x="119.3" y="173.6">4</text>
<text x="119.3" y="178.2">2</text>
<text x="119.3" y="175.9">3</text>
<text x="119.3" y="180.4">1</text>
<text x="119.3" y="191.8">2</text>
<text x="119.3" y="189.5">3</text>
<text x="119.3" y="187.3">4</text>
<text x="119.3" y="194.1">1</text>
</g>
<g font-size="1.6" fill="#c90d0c">
<text x="90.5" y="70.8">MISO</text>
<text x="109.2" y="71">+5</text>
<text x="90.5" y="75.6">RESET</text>
<text x="90.5" y="73.3">SCK</text>
<text x="109.2" y="73.2">MOSI</text>
<text x="109.2" y="75.6">GND</text>
</g>
</svg>
